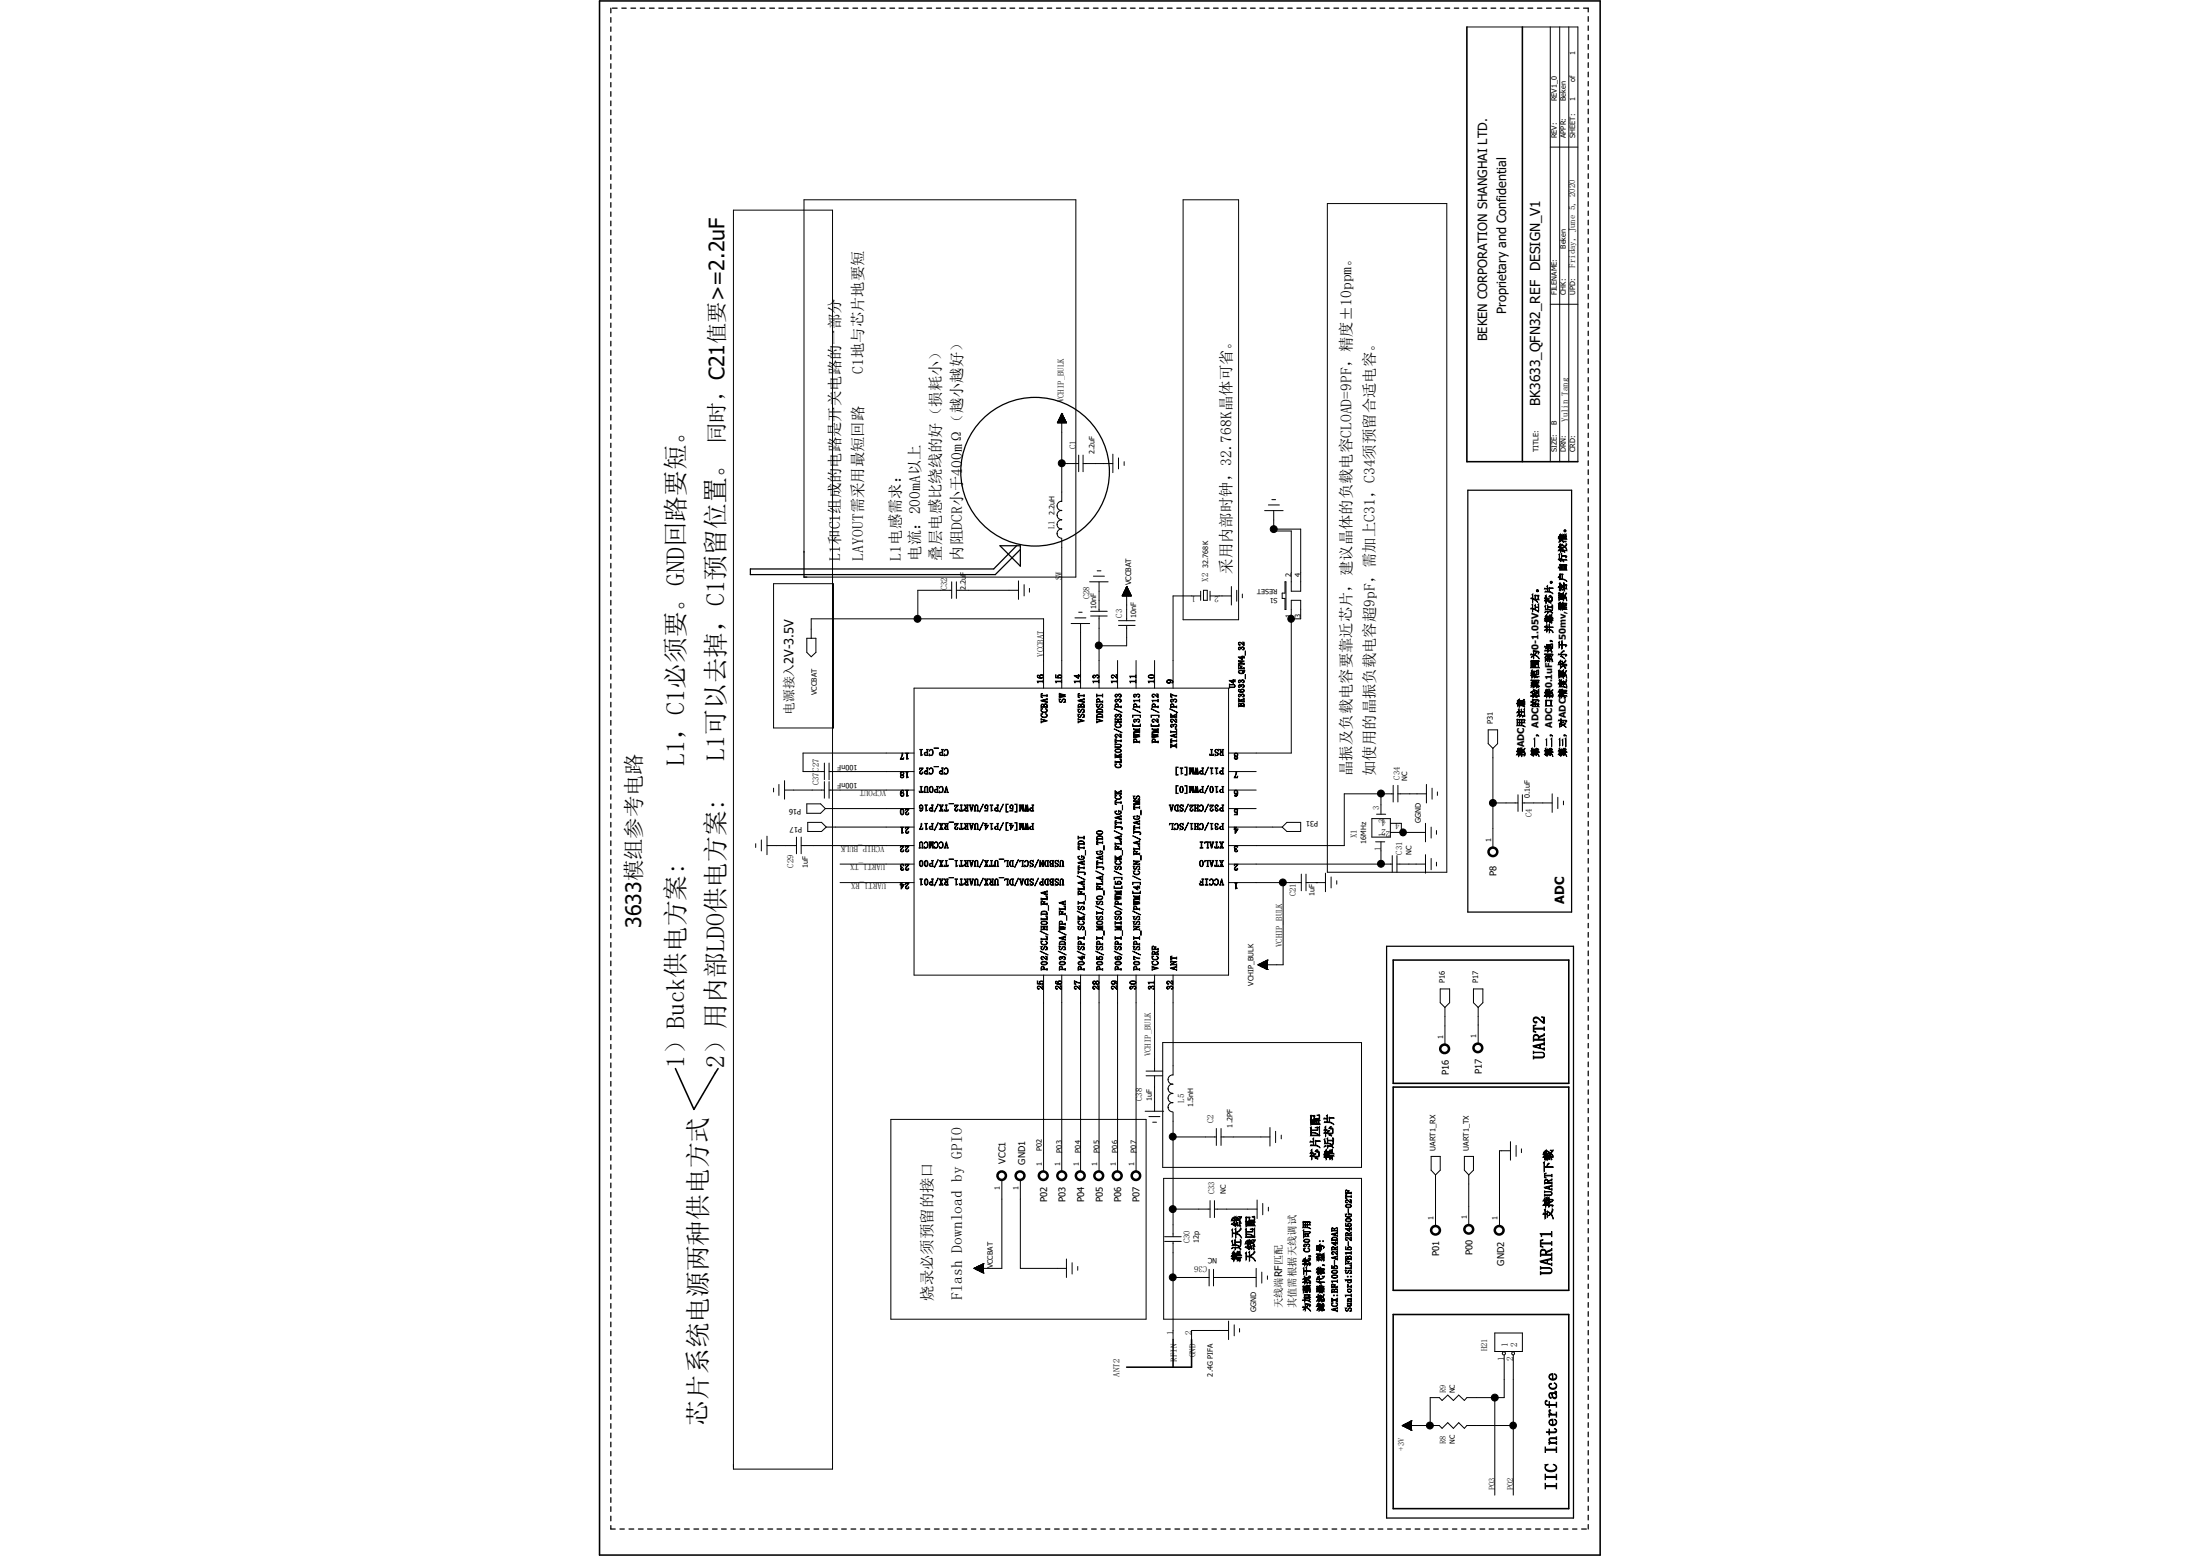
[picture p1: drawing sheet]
<svg xmlns="http://www.w3.org/2000/svg" width="297mm" height="210mm" viewBox="0 0 297 210" stroke-linecap="round" stroke-linejoin="round" font-family="sans-serif">
<g fill="none" stroke="#000" stroke-width=".17">
<path d="M82.5 1.1v.6M82.5 2.4v.6M82.5 3.6v.6M82.5 4.9v.6M82.5 6.1v.7M82.5 7.4v.6M82.5 8.6v.6M82.5 9.9v.6M82.5 11.1v.6M82.5 12.4v.6M82.5 13.6v.7M82.5 14.9v.6"/>
<path d="M82.5 16.1v.6M82.5 17.4v.6M82.5 18.6v.6M82.5 19.9v.6M82.7 1.1h.6M83.9 1.1h.6M85.2 1.1h.6M86.4 1.1h.6M87.7 1.1h.6M88.9 1.1h.7M90.2 1.1h.6M91.4 1.1h.6"/>
<path d="M92.7 1.1h.6M93.9 1.1h.6M95.2 1.1h.6M96.4 1.1h.7M97.7 1.1h.6M98.9 1.1h.6M100.2 1.1h.6M101.4 1.1h.6M102.7 1.1h.6M103.9 1.1h.7M105.2 1.1h.6M106.4 1.1h.6"/>
<path d="M107.7 1.1h.6M108.9 1.1h.6M110.2 1.1h.6M111.4 1.1h.7M112.6 1.1h.7M113.9 1.1h.6M115.1 1.1h.7M116.4 1.1h.6M117.6 1.1h.7M118.9 1.1h.6M120.1 1.1h.7M121.4 1.1h.6"/>
<path d="M122.6 1.1h.7M123.9 1.1h.6M125.1 1.1h.7M126.4 1.1h.6M127.6 1.1h.7M128.9 1.1h.6M130.1 1.1h.7M131.4 1.1h.6M132.6 1.1h.7M133.9 1.1h.6M135.1 1.1h.7M136.4 1.1h.6"/>
<path d="M137.6 1.1h.7M138.9 1.1h.6M140.1 1.1h.7M141.4 1.1h.6M142.6 1.1h.6M143.8 1.1h.7M145.1 1.1h.7M146.3 1.1h.7M147.6 1.1h.7M148.9 1.1h.6M150.1 1.1h.6M151.4 1.1h.6"/>
<path d="M152.6 1.1h.6M153.8 1.1h.7M155.1 1.1h.6M156.4 1.1h.6M157.6 1.1h.6M158.9 1.1h.6M160.1 1.1h.6M161.3 1.1h.7M162.6 1.1h.6M163.8 1.1h.7M165.1 1.1h.6M166.4 1.1h.6"/>
<path d="M167.6 1.1h.6M168.8 1.1h.7M170.1 1.1h.6M171.3 1.1h.7M172.6 1.1h.6M173.9 1.1h.6M175.1 1.1h.6M176.3 1.1h.7M177.6 1.1h.6M178.8 1.1h.7M180.1 1.1h.6M181.4 1.1h.5"/>
<path d="M182.6 1.1h.6M183.8 1.1h.6M185.1 1.1h.6M186.3 1.1h.6M187.6 1.1h.6M188.8 1.1h.6M190.1 1.1h.6M191.3 1.1h.6M192.6 1.1h.6M193.8 1.1h.6M195.1 1.1h.6M196.3 1.1h.6"/>
<path d="M197.6 1.1h.6M198.8 1.1h.6M200.1 1.1h.6M201.3 1.1h.6M202.6 1.1h.6M203.8 1.1h.6M205.1 1.1h.6M206.3 1.1h.6M207.6 1.1h.6M208.8 1.1h.6M210.1 1.1h.6M211.3 1.1h.6"/>
<path d="M212.6 1.1h.5M213.8 1.1h.6v.5M214.4 2.2v.7M214.4 3.5v.6M214.4 4.7v.7M214.4 6v.6M214.4 7.2v.7M214.4 8.5v.6M214.4 9.7v.7M214.4 11v.6M214.4 12.2v.7M214.4 13.5v.6"/>
<path d="M214.4 14.7v.7M214.4 16v.6M214.4 17.2v.7M214.4 18.5v.6M214.4 19.7v.7M82.5 21.1v.6M82.5 22.4v.6M82.5 23.6v.6M82.5 24.8v.7M82.5 26.1v.6M82.5 27.3v.7M82.5 28.6v.6"/>
<path d="M82.5 29.8v.7M82.5 31.1v.6M82.5 32.3v.7M82.5 33.6v.6M82.5 34.8v.7M82.5 36.1v.6M82.5 37.3v.6M82.5 38.6v.6M82.5 39.8v.7M214.4 21v.6M214.4 22.2v.7M214.4 23.5v.6"/>
<path d="M214.4 24.7v.7M214.4 26v.6M214.4 27.2v.7M214.4 28.5v.6M214.4 29.7v.7M214.4 30.9v.7M214.4 32.2v.7M214.4 33.4v.7M214.4 34.7v.6M214.4 36v.6M214.4 37.2v.6M214.4 38.4v.7"/>
<path d="M214.4 39.7v.6M82.5 41.1v.6M82.5 42.3v.7M82.5 43.6v.6M82.5 44.8v.6M82.5 46.1v.6M82.5 47.3v.7M82.5 48.6v.6M82.5 49.8v.7M82.5 51.1v.6M82.5 52.3v.6M82.5 53.6v.6"/>
<path d="M82.5 54.8v.7M82.5 56v.7M82.5 57.3v.7M82.5 58.6v.6M82.5 59.8v.6M214.4 40.9v.7M214.4 42.2v.6M214.4 43.5v.6M214.4 44.7v.6M214.4 45.9v.7M214.4 47.2v.6M214.4 48.4v.7"/>
<path d="M214.4 49.7v.6M214.4 51v.6M214.4 52.2v.6M214.4 53.4v.7M214.4 54.7v.6M214.4 55.9v.7M214.4 57.2v.6M214.4 58.5v.6M214.4 59.7v.6M82.5 61v.7M82.5 62.3v.6M82.5 63.5v.7"/>
<path d="M82.5 64.8v.6M82.5 66v.7M82.5 67.3v.6M82.5 68.5v.7M82.5 69.8v.6M82.5 71v.7M82.5 72.3v.6M82.5 73.5v.7M82.5 74.8v.6M82.5 76v.7M82.5 77.3v.6M82.5 78.5v.7"/>
<path d="M82.5 79.8v.6M108.5 74.4v3.5h.4M137.2 73.7l-3 3.1h-32.9v.8h33.1l3.4-3.4v2.2l-2.8-2.7h2.8v.3M198.2 66.2h14v56.9h-14zM214.4 60.9v.7M214.4 62.2v.6M214.4 63.4v.7M214.4 64.7v.6M214.4 66v.5M214.4 67.2v.6M214.4 68.4v.6M214.4 69.7v.6"/>
<path d="M214.4 70.9v.6M214.4 72.2v.6M214.4 73.4v.6M214.4 74.7v.6M214.4 75.9v.6M214.4 77.2v.6M214.4 78.4v.6M214.4 79.7v.6M82.5 81v.7M82.5 82.3v.6M82.5 83.5v.7M82.5 84.8v.6"/>
<path d="M82.5 86v.7M82.5 87.3v.6M82.5 88.5v.7M82.5 89.7v.7M82.5 91v.7M82.5 92.3v.6M82.5 93.5v.6M82.5 94.8v.6M82.5 96v.6M82.5 97.2v.7M82.5 98.5v.6M82.5 99.8v.6"/>
<path d="M214.4 80.9v.6M214.4 82.2v.6M214.4 83.4v.6M214.4 84.7v.6M214.4 85.9v.6M214.4 87.2v.6M214.4 88.4v.6M214.4 89.6v.7M214.4 90.9v.6M214.4 92.2v.6M214.4 93.4v.6M214.4 94.7v.6"/>
<path d="M214.4 95.9v.6M214.4 97.1v.6M214.4 98.4v.6M214.4 99.7v.5M82.5 101v.6M82.5 102.3v.6M82.5 103.5v.6M82.5 104.7v.7M82.5 106v.6M82.5 107.3v.6M82.5 108.5v.6M82.5 109.8v.6"/>
<path d="M82.5 111v.6M82.5 112.2v.7M82.5 113.5v.6M82.5 114.7v.7M82.5 116v.6M82.5 117.3v.6M82.5 118.5v.6M82.5 119.7v.7M214.4 100.9v.6M214.4 102.2v.6M214.4 103.4v.6M214.4 104.6v.6"/>
<path d="M214.4 105.9v.6M214.4 107.1v.6M214.4 108.4v.6M214.4 109.6v.7M214.4 110.9v.6M214.4 112.1v.6M214.4 113.4v.6M214.4 114.6v.6M214.4 115.9v.6M214.4 117.1v.6M214.4 118.4v.6M214.4 119.6v.6"/>
<path d="M82.5 121v.6M82.5 122.2v.7M82.5 123.5v.6M82.5 124.8v.5M82.5 126v.6M82.5 127.2v.6M82.5 128.5v.6M82.5 129.7v.6M82.5 131v.6M82.5 132.2v.6M82.5 133.5v.6M82.5 134.7v.6"/>
<path d="M82.5 136v.6M82.5 137.2v.6M82.5 138.5v.6M82.5 139.7v.6M187.2 127.7h25.2v77.2h-25.2zM214.4 120.9v.6M214.4 122.1v.6M214.4 123.4v.6M214.4 124.6v.6M214.4 125.9v.6M214.4 127.1v.6M214.4 128.4v.6"/>
<path d="M214.4 129.6v.6M214.4 130.9v.6M214.4 132.1v.6M214.4 133.3v.6M214.4 134.6v.6M214.4 135.8v.7M214.4 137.1v.6M214.4 138.3v.7M214.4 139.6v.6M82.5 141v.6M82.5 142.2v.6M82.5 143.5v.6"/>
<path d="M82.5 144.7v.6M82.5 146v.6M82.5 147.2v.6M82.5 148.5v.6M82.5 149.7v.6M82.5 151v.6M82.5 152.2v.6M82.5 153.5v.6M82.5 154.7v.6M82.5 156v.6M82.5 157.2v.6M82.5 158.5v.5"/>
<path d="M82.5 159.7v.6M214.4 140.8v.6M214.4 142.1v.6M214.4 143.3v.7M214.4 144.6v.6M214.4 145.8v.7M214.4 147.1v.6M214.4 148.3v.7M214.4 149.6v.6M214.4 150.8v.7M214.4 152.1v.6M214.4 153.3v.7"/>
<path d="M214.4 154.6v.6M214.4 155.8v.7M214.4 157.1v.6M214.4 158.3v.7M214.4 159.6v.6M82.5 161v.6M82.5 162.2v.6M82.5 163.4v.7M82.5 164.7v.6M82.5 165.9v.6M82.5 167.2v.6M82.5 168.4v.7"/>
<path d="M82.5 169.7v.6M82.5 170.9v.7M82.5 172.2v.6M82.5 173.4v.6M82.5 174.7v.6M82.5 175.9v.7M82.5 177.2v.6M82.5 178.4v.7M82.5 179.7v.6M214.4 160.8v.7M214.4 162.1v.6M214.4 163.3v.7"/>
<path d="M214.4 164.6v.6M214.4 165.8v.6M214.4 167v.7M214.4 168.3v.7M214.4 169.5v.7M214.4 170.8v.6M214.4 172.1v.6M214.4 173.3v.6M214.4 174.5v.7M214.4 175.8v.6M214.4 177v.7M214.4 178.3v.6"/>
<path d="M214.4 179.6v.6M82.5 180.9v.6M82.5 182.2v.6M82.5 183.4v.7M82.5 184.7v.6M82.5 185.9v.7M82.5 187.2v.6M82.5 188.4v.6M82.5 189.7v.6M82.5 190.9v.7M82.5 192.2v.6M82.5 193.4v.7"/>
<path d="M82.5 194.6v.7M82.5 195.9v.6M82.5 197.1v.7M82.5 198.4v.6M82.5 199.6v.7M214.4 180.8v.6M214.4 182v.7M214.4 183.3v.6M214.4 184.5v.7M214.4 185.8v.6M214.4 187.1v.6M214.4 188.3v.6"/>
<path d="M214.4 189.5v.7M214.4 190.8v.6M214.4 192v.7M214.4 193.3v.6M214.4 194.5v.7M214.4 195.8v.6M214.4 197v.7M214.4 198.3v.6M214.4 199.5v.7M82.5 205.9v.5h.6M82.5 200.9v.6M82.5 202.1v.7"/>
<path d="M82.5 203.4v.6M82.5 204.6v.7M83.7 206.4h.6M84.9 206.4h.7M86.2 206.4h.6M87.4 206.4h.7M88.7 206.4h.6M90 206.4h.6M91.2 206.4h.6M92.4 206.4h.6M93.7 206.4h.6M94.9 206.4h.6"/>
<path d="M96.2 206.4h.6M97.4 206.4h.6M98.7 206.4h.6M99.9 206.4h.6M101.2 206.4h.6M102.4 206.4h.6M103.7 206.4h.6M104.9 206.4h.6M106.2 206.4h.6M107.4 206.4h.6M108.7 206.4h.6M109.9 206.4h.6"/>
<path d="M111.2 206.4h.6M112.4 206.4h.6M113.6 206.4h.7M114.9 206.4h.6M116.2 206.4h.6M117.4 206.4h.6M118.7 206.4h.6M119.9 206.4h.6M121.1 206.4h.7M122.4 206.4h.6M123.7 206.4h.5M124.9 206.4h.6"/>
<path d="M126.2 206.4h.6M127.4 206.4h.6M128.6 206.4h.6M129.9 206.4h.6M131.1 206.4h.6M132.4 206.4h.6M133.6 206.4h.7M134.9 206.4h.6M136.1 206.4h.6M137.4 206.4h.6M138.6 206.4h.6M139.9 206.4h.6"/>
<path d="M141.1 206.4h.6M142.4 206.4h.6M143.6 206.4h.6M144.9 206.4h.6M146.1 206.4h.6M147.4 206.4h.6M148.6 206.4h.6M149.9 206.4h.6M151.1 206.4h.7M152.4 206.4h.6M153.6 206.4h.6M154.9 206.4h.6"/>
<path d="M156.1 206.4h.6M157.4 206.4h.6M158.6 206.4h.7M159.9 206.4h.6M161.1 206.4h.6M162.3 206.4h.7M163.6 206.4h.6M164.8 206.4h.7M166.1 206.4h.7M167.3 206.4h.7M168.6 206.4h.6M169.8 206.4h.7"/>
<path d="M171.1 206.4h.6M172.3 206.4h.7M173.6 206.4h.6M174.8 206.4h.7M176.1 206.4h.6M177.3 206.4h.7M178.6 206.4h.6M179.8 206.4h.7M181.1 206.4h.6M182.3 206.4h.7M183.6 206.4h.6M184.8 206.4h.7"/>
<path d="M186.1 206.4h.6M187.3 206.4h.7M188.6 206.4h.6M189.8 206.4h.6M191.1 206.4h.6M192.3 206.4h.7M193.5 206.4h.7M194.8 206.4h.7M196.1 206.4h.6M197.3 206.4h.6M198.5 206.4h.7M199.8 206.4h.6"/>
<path d="M201 206.4h.7M202.3 206.4h.6M203.6 206.4h.6M204.8 206.4h.6M206 206.4h.7M207.3 206.4h.6M208.5 206.4h.7M209.8 206.4h.6M211.1 206.4h.6M212.3 206.4h.6M213.5 206.4h.7M214.4 200.8v.6"/>
<path d="M214.4 202v.6M214.4 203.3v.6M214.4 204.5v.6M214.4 205.8v.6"/>
<circle cx="139.7" cy="63.7" r="10"/>
</g>
<path d="M80.9 .1h135.1v209.8h-135.1zM198 3.6v58.7h15M205.5 3.6v58.7M188.1 129.6h23.7v16.6h-23.7zM91.2 144.2l2.5 5.5 3.2-5.5M188.1 146.7h23.7v27.5h-23.7zM188.1 177.4h23.7v26.2h-23.7zM158.4 180.8v3.7M160.9 180.8v3.7h-8.8" fill="none" stroke="#000" stroke-width=".21"/>
<g fill="none" stroke="#000" stroke-width=".14">
<path d="M198 3.6h15v58.7M209.3 3.6v58.7M209.3 19.9h3.7M210.6 3.6v58.7M211.8 3.6v58.7M99 28.4h13.4v169.9h-13.4zM159.7 27h7.5v56.7h-7.5zM179.2 27.5h16.1v90.2h-16.1zM142.8 57v.1M142.8 57h1.1M142.8 56.9h1.1M142.9 56.8v.3"/>
<path d="M142.9 56.9h.9M142.9 56.8h.9v.3M143 56.7h.8v.4M143 56.6v.5M143 56.6h.8M143 56.6h.7M143 56.5v.6M143 56.5h.7M143.1 56.4h.5M143.1 56.3v.8M143.1 56.3h.5M143.2 56.2h.4v.9"/>
<path d="M143.2 56.3h.4M143.2 56.1h.3M143.3 56v1.1M143.3 56h.2M143.3 56h.1M143.3 55.8h.1M143.3 55.8v11.8M143.3 55.8l.7 1.3M143.3 55.8l-.6 1.3h1.3M143.3 55.9h.1M143.4 55.8v1.3M143.4 55.9h-.1v1.2"/>
<path d="M143.5 56v1.1M143.5 56.1h-.3v1M143.6 56.2h-.4v.9M143.6 56.3v.8M143.7 56.3v.8M143.7 56.4h-.6v.7M143.7 56.5v.6M143.8 56.6v.5M143.8 56.7h-.9v.4M143.9 56.9v.2M143.9 56.9h-1.1v.2M144 57v.1"/>
<path d="M209.3 41.1h3.7M104.4 78.8h8.1v19.5h-8.1zM108.5 74.5v-47.5h36.7v50.9h-36.7M128.5 79.7h-4.6v3.8M128.5 78.5v2.3M129.1 79.7h8.4M129.1 78.5v2.3M137.5 78.4v2.5M138.3 78.9v1.5M139 79.4v.5M142.7 72.1v-.1a.63 .63 0 0 0 .6 .6M142.7 70.8a.51 .51 0 0 0 .6 .6 .63 .63 0 0 0-.6 .6"/>
<path d="M142.7 69.6v-.1a.63 .63 0 0 0 .6 .6M142.7 68.3a.51 .51 0 0 0 .6 .6 .63 .63 0 0 0-.6 .6M143.3 72.7v20.2M143.3 62.6h2.3M143.3 70.2a.53 .53 0 0 0-.6 .6M143.3 67.7a.53 .53 0 0 0-.6 .6M145.6 61.4v2.3M146.2 62.6h4M146.2 61.4v2.3M147.1 78.5h2.5M147.6 77.8h1.5M148.1 77h.5"/>
<path d="M148.4 78.5v4M150.2 61.3v2.5M151 61.8v1.5M151.8 62.3v.5M151.8 79.9h.7M151.8 79.8h.6M151.8 79.7h.6v.7M151.9 79.6h.4M151.9 79.5h.4M152 79.3h.2v1.1M152 79.4h.2M152.1 79.2v1.2"/>
<path d="M152.1 79.2h.1M152.1 79.2l.6 1.2h-1.2M152.1 79.2v4.6M152.1 79.2l-.6 1.2M152.2 79.3h-.2v1.1M152.3 79.4v1M152.3 79.5h-.3v.9M152.3 79.5v.9M152.3 79.5h-.4v.9M152.4 79.7h-.5v.7M152.4 79.6v.8M152.4 79.8h-.6v.6"/>
<path d="M152.5 79.9v.5M152.5 80h-.8v.4M162.1 79.8v1.2M162.5 79.7h.5v1.3h-.5zM163.4 79.8v1.2M166.2 79.2v2.5M167 79.7v1.5M170.7 68.9h2.5M171.2 68.2h1.5M171.7 67.4h.5M172 68.9v2.8h2.3v8.1h1.3v-8.4h-3.6M173.5 78.5h.1v3.8h-.1v-1.5h-.4v-.7h.4z"/>
<path d="M108.9 86.1h1.3v2l-.7 .5-.6-.5zM109.5 86.1v-2.6h31.4v9.4M123.4 92.9h42.5v38.7h-42.5zM144.6 84.2h2.5M145.1 83.4h1.5M145.6 82.6h.5M145.9 84.2v8.7M147.2 83.1h2.3M147.2 82.5h2.3M148.4 83.1v9.8M150.9 89.2v3.7M151 84.4h2.2"/>
<path d="M151 83.8h2.2M151.5 80.4v-.1h1.2v.1M151.6 80.3h1.1M151.6 80.2h1.1v.2M151.6 80.1h1M151.7 80.4v-.3h.9v.3M151.7 80h.8M151.8 80.4v-.6h.6v.6M152.1 84.4v2.8h-3.7M152.6 80.1v.3M152.6 80.2h-1v.2M152.7 80.3h-1.1v.1"/>
<path d="M153.4 89.2v3.7M155.9 89.2v3.7M162.1 80.4h-3.7v12.5M163.4 80.4h2.8M167.7 80.2v.5M174.3 83.5h.1M174.3 83.5h1.3v-2.5h-1.3v20.6h-8.4M200.9 98.5h1.3v1.9l-.7 .6-.6-.6zM102 113.9v.5M102.8 113.4v1.5M103.5 114.1h4M103.5 112.9v2.5"/>
<path d="M104.4 106.4v.5M105.2 105.9v1.5M105.9 106.6h5.4M105.9 105.4v2.5M107.5 113v2.2M108.2 114.1h15.2M108.2 113v2.2M108.9 108.5h1.9l.6 .6-.6 .7h-1.9zM109.1 111h1.8l.6 .6-.6 .6h-1.8zM111.3 103v2.2M111.3 105.5v2.2M111.4 109.1h12"/>
<path d="M111.5 111.6h11.9M111.9 104.1h11.5M111.9 103v2.2M111.9 105.5v2.2M111.9 106.6h11.5M113.4 119.1h10M113.4 116.6h10M123.4 101.6h-15v2.5h2.9M165.9 119.1h9.8M165.9 104.1h3.7M165.9 116.6h22.1M165.9 111.6h7.2"/>
<path d="M165.9 109.1h3.7M165.9 106.6h3.7M173.1 111.6l.6-.6h1.9v1.2h-1.9zM173.2 119.1v11.1h-3.4M175.7 118v2.2M176.3 119.1h2.6M176.3 118v2.2M178.9 117.9v2.5M179.7 118.4v1.4M180.5 118.9v.4M185.2 110.5h2.5v2.5h-2.5zM185.7 113.6h1.2"/>
<path d="M185.8 109.9h1.3M186.4 116.6h.1M186.4 107.1v2.8M186.4 113.6v3M187.7 112.4h4.7M187.7 111.1h1.5v1.6h.2v-.3M188 115.5v2.2M188.1 107.1h-6.6v7h-15.6M188.1 106v2.2M188.6 116.6h3.8M188.6 115.5v2.2M188.7 107.1h3.9"/>
<path d="M188.7 106v2.2M192.4 111.1v2.5M192.4 115.4v2.5M192.6 105.9v2.5M193.2 111.6v1.5M193.2 115.9v1.5M193.3 106.4v1.5M193.9 112.1v.5M193.9 116.4v.5M194.1 106.9v.5M201.5 101v13.4M201.5 108.4h3.4"/>
<path d="M204.9 107.3v2.2M205.5 107.3v2.2M205.5 108.4h4M209.5 107.1v2.5M210.3 107.6v1.5M211.1 108.1v.5M140.9 131.6v26.5M143.3 131.6v26.5M145.9 131.6v26.5M148.4 131.6v26.5M150.9 131.6v26.5M153.4 131.6v26.5"/>
<path d="M155.9 131.6v13M158.4 131.6v13.5M169.8 130.2h.1M169.8 130.2l1.3 .7M169.8 130.3h1.3M169.9 130.2v.1M169.9 130.3h1.2M170.1 130.1v.2h1M170.1 130.1v.3h1M170.2 130v.4M170.2 130.5h.9M170.3 130v.5"/>
<path d="M170.3 130.5h.8M170.4 129.9v.6M170.6 129.9v.7h.5M170.6 129.8v.8M170.7 129.8v.9M170.8 130.7h.3M170.9 129.7v1M170.9 130.8h.2M170.9 129.7v1.1M171.1 129.6v1.3M171.1 130.9h.1M171.1 129.6h.1"/>
<path d="M171.1 129.9h-.6v.7h.6M171.1 129.6l-1.3 .6M171.1 129.6h-.1v1.2h.1M171.1 129.7h-.2v1.1M171.1 129.8h-.3v.9M171.1 129.8h-.4v.8h.4M171.1 129.8h-.5v.8M171.1 130h-.7v.5M171.1 130h-.8v.5M171.1 130h-.9v.4M171.1 130.1h-1v.2M171.1 130.1h-1.1v.2"/>
<path d="M194.4 133.5h1.3v1.8l-.6 .7-.7-.7zM195.1 136v5M198.9 133.5h1.3v1.8l-.6 .7-.7-.7zM199.6 136v4.8M120.3 151.1h34.4v27h-34.4zM135.3 159.3v11.9h-3.8M137.8 159.3v11.9h6.2M154.6 150h2.5M154.7 144.6h2.3M154.7 145.2h2.3M155.1 150.7h1.5M155.6 151.5h.5"/>
<path d="M155.9 145.2v4.8M157 140.7h26.8v16.9h-26.8zM157.1 159h26.7v19.1h-26.7zM157.7 149.5v-.1a.63 .63 0 0 0 .6 .7M157.7 148.2a.53 .53 0 0 0 .6 .6M157.7 147v-.1a.63 .63 0 0 0 .6 .7M157.7 145.7a.53 .53 0 0 0 .6 .6M158.4 148.8a.55 .55 0 0 0-.7 .6M158.4 147.6a.55 .55 0 0 0-.7 .6M158.4 146.3a.55 .55 0 0 0-.7 .6M158.4 145.1a.55 .55 0 0 0-.7 .6M158.4 153.5h.1"/>
<path d="M158.4 150.1v16.8M158.4 153.5h5.8M164.2 152.3v2.3M164.8 153.5h6.6M164.8 152.3v2.3M171.4 152.2v2.5M172.2 152.7v1.5M173 153.2v.5M193.2 156.1h1.2v1.8l-.6 .7-.6-.7zM193.8 158.6v6.8M197.7 156.1h1.2v1.8l-.6 .7-.6-.7zM198.3 158.6v6.7"/>
<path d="M203.9 155.3h-1.5v10.1M203.9 154.1v2.5M204.7 154.6v1.5M205.4 155.1v.5M131.5 171.2l1.3 .6M131.5 171.2h.1M131.5 171.2h1.3M131.6 171.2h.1M131.6 171.1v.1h1.2M131.7 171.3h1.1M131.8 171.1v.2M131.8 171.4h1"/>
<path d="M131.8 171v.3M131.9 171v.4M131.9 171.4h.9M132 170.9h.8M132 170.9v.5M132 171.4h.8M132.1 170.9v.5M132.1 170.9v.6h.7M132.2 170.9v.6M132.2 171.6h.6M132.2 170.8h.6M132.3 170.8v.8"/>
<path d="M132.3 171.6h.5M132.4 170.7v.9M132.4 171.7h.4M132.5 170.7h.3M132.5 170.7v1M132.6 170.7v1M132.6 170.6v1.1h.2M132.8 171.8h.1M132.8 170.6h.1M132.8 170.6v1.2M132.8 170.6l-1.3 .6M132.8 170.6h-.1v1.1"/>
<path d="M132.8 170.7h-.3v1h.3M132.8 170.8h-.4v.8M132.8 170.9h-.6v.6M132.8 171h-.9v.4M132.8 171.1h-1.1v.2M132.8 171.1h-1.1v.1M144 169.9v2.5M144.7 170.4v1.6M145.5 170.9v.5M157.2 166.9h2.3M157.2 167.6h2.3M158.4 167.6v13.2"/>
<path d="M158.4 163.2h5M158.4 172.4h4.8M163.2 171.3v2.3M163.4 162.1v2.2M163.8 172.4h5.8M163.8 171.3v2.3M164 163.2h5.7M164 162.1v2.2M165.9 179.6h-5v1.2M165.9 178.3v2.5M166.6 178.8v1.5M167.3 179.3v.5"/>
<path d="M169.6 171.2v2.5M169.7 162v2.5M170.3 171.7v1.5M170.5 162.4v1.6M171.1 172.2v.5M171.2 162.9v.5M201.8 179.9h3.7v2.5h-3.7zM189.3 192.4h.1M189.3 192.4h5l.4 .4 .8-.8 .7 .8 .7-.8 .8 .8 .3-.4h6.3M189.3 192.4l1.2 .6M189.3 192.4h1.2M189.4 192.4h.1"/>
<path d="M189.4 192.5h1.1M189.5 192.3v.2h1M189.6 192.3v.3h.9M189.7 192.2v.4M189.7 192.7h.8M189.8 192.2v.5M189.8 192.7h.7M189.9 192.1v.6M189.9 192.7h.6M190 192.1v.7h.5M190.1 192v.8M190.2 191.9v1"/>
<path d="M190.2 192.9h.3M190.3 191.9v1M190.4 191.9v1.1M190.4 193h.1M190.5 191.8v1.2M190.5 193h.1M190.5 191.8h.1M190.5 191.8l-1.2 .6M190.5 191.9h-.1v1.1h.1M190.5 191.9h-.2v1M190.5 192h-.3v.8h.3M190.5 192h-.4v.8"/>
<path d="M190.5 192.1h-.5v.6M190.5 192.2h-.6v.5M190.5 192.2h-.7v.5M190.5 192.2h-.8v.4M190.5 192.3h-.9v.2M190.5 192.3h-1v.2M193.1 192.4h.1M201.8 188.6v13.2M203.1 182.9v5.7h-5.1l-.3 .4-.8-.7-.7 .7-.7-.7-.8 .7-.4-.4h-1.2v3.8M204.3 182.9v18.9"/>
<circle cx="203" cy="182.7" r=".21"/>
<circle cx="204.3" cy="182.7" r=".2"/>
</g>
<g fill="none" stroke="#000" stroke-width=".34">
<circle cx="201.6" cy="115" r=".58"/>
<circle cx="135.2" cy="158.7" r=".57"/>
<circle cx="137.7" cy="158.7" r=".58"/>
<circle cx="140.9" cy="158.7" r=".58"/>
<circle cx="143.3" cy="158.7" r=".58"/>
<circle cx="145.8" cy="158.7" r=".58"/>
<circle cx="148.3" cy="158.7" r=".58"/>
<circle cx="150.8" cy="158.7" r=".58"/>
<circle cx="153.4" cy="158.7" r=".57"/>
<circle cx="195" cy="141.6" r=".58"/>
<circle cx="199.5" cy="141.4" r=".58"/>
<circle cx="193.8" cy="166.1" r=".58"/>
<circle cx="198.3" cy="165.9" r=".58"/>
<circle cx="202.4" cy="166.1" r=".58"/>
</g>
<g fill="#000" stroke="#000" stroke-width=".14">
<circle cx="143.3" cy="62.5" r=".47"/>
<circle cx="172" cy="71.4" r=".47"/>
<circle cx="123.9" cy="83.5" r=".47"/>
<circle cx="148.3" cy="87.1" r=".47"/>
<circle cx="174.3" cy="83.5" r=".46"/>
<circle cx="173.2" cy="119.1" r=".47"/>
<circle cx="186.4" cy="116.6" r=".47"/>
<circle cx="186.4" cy="107.1" r=".47"/>
<circle cx="189.4" cy="112.4" r=".46"/>
<circle cx="201.5" cy="108.4" r=".47"/>
<circle cx="158.3" cy="153.4" r=".47"/>
<circle cx="158.3" cy="172.4" r=".47"/>
<circle cx="158.3" cy="163.2" r=".47"/>
<circle cx="193" cy="192.4" r=".47"/>
<circle cx="201.8" cy="188.6" r=".47"/>
<circle cx="204.3" cy="192.4" r=".46"/>
</g>
<g font-size="3.5">
<text x="92.4" y="103.4" transform="rotate(-90 92.4 103.4)">L1，C1必须要。GND回路要短。</text>
<text x="97.8" y="102.7" transform="rotate(-90 97.8 102.7)">L1可以去掉，C1预留位置。</text>
<text x="92.4" y="144.1" transform="rotate(-90 92.4 144.1)">1）Buck供电方案:</text>
<text x="97.8" y="144.1" transform="rotate(-90 97.8 144.1)">2）用内部LDO供电方案:</text>
<text x="95.4" y="192.4" transform="rotate(-90 95.4 192.4)">芯片系统电源两种供电方式</text>
</g>
<g font-size="2.9">
<text x="97.8" y="59.9" transform="rotate(-90 97.8 59.9)">同时，C21值要&gt;=2.2uF</text>
<text x="86.6" y="125.2" transform="rotate(-90 86.6 125.2)">3633模组参考电路</text>
</g>
<g font-size="2.3">
<text x="209.6" y="172.1" transform="rotate(-90 209.6 172.1)">UART1</text>
<text x="210.2" y="201.2" transform="rotate(-90 210.2 201.2)">IIC Interface</text>
</g>
<text font-size="2.2" x="208.5" y="143" transform="rotate(-90 208.5 143)">UART2</text>
<g font-size="2.1">
<text x="116.5" y="50.5" transform="rotate(-90 116.5 50.5)">C1地与芯片地要短</text>
<text x="113.4" y="75.7" transform="rotate(-90 113.4 75.7)">L1和C1组成的电路是开关电路的一部分</text>
<text x="116.5" y="75.7" transform="rotate(-90 116.5 75.7)">LAYOUT需采用最短回路</text>
<text x="121.6" y="75.7" transform="rotate(-90 121.6 75.7)">L1电感需求：</text>
<text x="124.2" y="75.7" transform="rotate(-90 124.2 75.7)">电流：200mA以上</text>
<text x="127" y="75.7" transform="rotate(-90 127 75.7)">叠层电感比绕线的好（损耗小）</text>
<text x="129.9" y="75.7" transform="rotate(-90 129.9 75.7)">内阻DCR小于400mΩ（越小越好）</text>
<text x="166.2" y="77.4" transform="rotate(-90 166.2 77.4)">采用内部时钟，32.768K晶体可省。</text>
<text x="182.5" y="104.7" transform="rotate(-90 182.5 104.7)">晶振及负载电容要靠近芯片，建议晶体的负载电容CLOAD=9PF，精度±10ppm。</text>
<text x="185.6" y="104.7" transform="rotate(-90 185.6 104.7)">如使用的晶振负载电容超9pF，需加上C31，C34须预留合适电容。</text>
<text x="125.9" y="175.6" transform="rotate(-90 125.9 175.6)">烧录必须预留的接口</text>
<text x="129.9" y="175.4" transform="rotate(-90 129.9 175.4)">Flash Download by GPIO</text>
</g>
<text font-size="1.9" x="207.9" y="54.8" transform="rotate(-90 207.9 54.8)">BK3633_QFN32_REF DESIGN_V1</text>
<g font-size="1.7">
<text x="200.8" y="46.1" transform="rotate(-90 200.8 46.1)">BEKEN CORPORATION SHANGHAI LTD.</text>
<text x="203.3" y="42.3" transform="rotate(-90 203.3 42.3)">Proprietary and Confidential</text>
<text x="107.1" y="96.5" transform="rotate(-90 107.1 96.5)">电源接入2V-3.5V</text>
<text x="211.2" y="122" transform="rotate(-90 211.2 122)">ADC</text>
</g>
<g font-size="1.5">
<text x="178.1" y="156.6" transform="rotate(-90 178.1 156.6)">芯片匹配</text>
<text x="180" y="156.6" transform="rotate(-90 180 156.6)">靠近芯片</text>
<text x="209.5" y="164.6" transform="rotate(-90 209.5 164.6)">支持UART下载</text>
<text x="167.5" y="170.3" transform="rotate(-90 167.5 170.3)">靠近天线</text>
<text x="169.3" y="170.3" transform="rotate(-90 169.3 170.3)">天线匹配</text>
</g>
<g font-size="1.4">
<text x="173.1" y="176.6" transform="rotate(-90 173.1 176.6)">天线端RF匹配</text>
<text x="175" y="176.6" transform="rotate(-90 175 176.6)">其值需根据天线调试</text>
</g>
<g font-size="1.3">
<text x="205.8" y="102.2" transform="rotate(-90 205.8 102.2)">接ADC用注意</text>
<text x="207.7" y="102.2" transform="rotate(-90 207.7 102.2)">第一，ADC的检测范围为0-1.05V左右。</text>
<text x="209.6" y="102.2" transform="rotate(-90 209.6 102.2)">第二，ADC口接0.1uF到地，并靠近芯片。</text>
<text x="211.4" y="102.2" transform="rotate(-90 211.4 102.2)">第三，对ADC精度要求小于50mv,需要客户自行校准。</text>
<text x="202.1" y="118.2" transform="rotate(-90 202.1 118.2)">P8</text>
<text x="195.6" y="145.1" transform="rotate(-90 195.6 145.1)">P16</text>
<text x="200.1" y="145" transform="rotate(-90 200.1 145)">P17</text>
<text x="135.8" y="157.1" transform="rotate(-90 135.8 157.1)">VCC1</text>
<text x="138.4" y="157.2" transform="rotate(-90 138.4 157.2)">GND1</text>
<text x="141.4" y="162.2" transform="rotate(-90 141.4 162.2)">P02</text>
<text x="143.8" y="162.2" transform="rotate(-90 143.8 162.2)">P03</text>
<text x="146.3" y="162.2" transform="rotate(-90 146.3 162.2)">P04</text>
<text x="148.9" y="162.2" transform="rotate(-90 148.9 162.2)">P05</text>
<text x="151.4" y="162.2" transform="rotate(-90 151.4 162.2)">P06</text>
<text x="153.8" y="162.2" transform="rotate(-90 153.8 162.2)">P07</text>
<text x="194.3" y="169.6" transform="rotate(-90 194.3 169.6)">P01</text>
<text x="198.8" y="169.5" transform="rotate(-90 198.8 169.5)">P00</text>
<text x="203.1" y="170.8" transform="rotate(-90 203.1 170.8)">GND2</text>
</g>
<g font-size="1.2">
<text x="212.6" y="36.1" transform="rotate(-90 212.6 36.1)">Friday, June 5, 2020</text>
<text x="143.6" y="54.3" transform="rotate(-90 143.6 54.3)">VCHIP_BULK</text>
<text x="211.7" y="56.9" transform="rotate(-90 211.7 56.9)">Yulin Tang</text>
<text x="145.2" y="60.7" transform="rotate(-90 145.2 60.7)">C1</text>
<text x="142.4" y="71.4" transform="rotate(-90 142.4 71.4)">L1</text>
<text x="127.9" y="79.7" transform="rotate(-90 127.9 79.7)">C32</text>
<text x="143.3" y="78.3" transform="rotate(-90 143.3 78.3)">SW</text>
<text x="147.1" y="80.9" transform="rotate(-90 147.1 80.9)">C28</text>
<text x="151.5" y="83.4" transform="rotate(-90 151.5 83.4)">C3</text>
<text x="161.5" y="80.4" transform="rotate(-180 161.5 80.4)">1</text>
<text x="163.1" y="78.5" transform="rotate(-90 163.1 78.5)">X2</text>
<text x="164.6" y="80.4" transform="rotate(-180 164.6 80.4)">2</text>
<text x="140.9" y="88.6" transform="rotate(-90 140.9 88.6)">VCCBAT</text>
<text x="140.9" y="92.3" transform="rotate(-90 140.9 92.3)">16</text>
<text x="143.3" y="92.3" transform="rotate(-90 143.3 92.3)">15</text>
<text x="143.8" y="94.9" transform="rotate(-90 143.8 94.9)">SW</text>
<text x="145.9" y="92.3" transform="rotate(-90 145.9 92.3)">14</text>
<text x="148.4" y="92.3" transform="rotate(-90 148.4 92.3)">13</text>
<text x="150.9" y="92.3" transform="rotate(-90 150.9 92.3)">12</text>
<text x="153.4" y="92.3" transform="rotate(-90 153.4 92.3)">11</text>
<text x="155.9" y="92.3" transform="rotate(-90 155.9 92.3)">10</text>
<text x="158.4" y="92.3" transform="rotate(-90 158.4 92.3)">9</text>
<text x="122.8" y="101.6" transform="rotate(-180 122.8 101.6)">17</text>
<text x="128.1" y="101.1" transform="rotate(-180 128.1 101.1)">CP_CP1</text>
<text x="141.4" y="97.6" transform="rotate(-90 141.4 97.6)">VCCBAT</text>
<text x="146.4" y="97.6" transform="rotate(-90 146.4 97.6)">VSSBAT</text>
<text x="148.9" y="97.6" transform="rotate(-90 148.9 97.6)">VDDSPI</text>
<text x="153.9" y="100.3" transform="rotate(-90 153.9 100.3)">PWM[3]/P13</text>
<text x="156.4" y="100.3" transform="rotate(-90 156.4 100.3)">PWM[2]/P12</text>
<text x="158.9" y="101" transform="rotate(-90 158.9 101)">XTAL32K/P37</text>
<text x="165.2" y="101.1" transform="rotate(-180 165.2 101.1)">RST</text>
<text x="167.2" y="101.6" transform="rotate(-180 167.2 101.6)">8</text>
<text x="110.5" y="106" transform="rotate(-90 110.5 106)">C37C27</text>
<text x="119.6" y="106.6" transform="rotate(-180 119.6 106.6)">VCPOUT</text>
<text x="122.8" y="104.1" transform="rotate(-180 122.8 104.1)">18</text>
<text x="122.8" y="106.6" transform="rotate(-180 122.8 106.6)">19</text>
<text x="128.1" y="103.6" transform="rotate(-180 128.1 103.6)">CP_CP2</text>
<text x="128.1" y="106.1" transform="rotate(-180 128.1 106.1)">VCPOUT</text>
<text x="151.4" y="103.7" transform="rotate(-90 151.4 103.7)">CLKOUT2/CH3/P33</text>
<text x="165.2" y="103.6" transform="rotate(-180 165.2 103.6)">P11/PWM[1]</text>
<text x="165.2" y="106.1" transform="rotate(-180 165.2 106.1)">P10/PWM[0]</text>
<text x="167.2" y="104.1" transform="rotate(-180 167.2 104.1)">7</text>
<text x="167.2" y="106.6" transform="rotate(-180 167.2 106.6)">6</text>
<text x="189" y="105.2" transform="rotate(-90 189 105.2)">C34</text>
<text x="122.8" y="111.6" transform="rotate(-180 122.8 111.6)">21</text>
<text x="122.8" y="109.1" transform="rotate(-180 122.8 109.1)">20</text>
<text x="128.1" y="113.6" transform="rotate(-180 128.1 113.6)">VCCMCU</text>
<text x="139.6" y="111.1" transform="rotate(-180 139.6 111.1)">PWM[4]/P14/UART2_RX/P17</text>
<text x="139.6" y="108.6" transform="rotate(-180 139.6 108.6)">PWM[5]/P15/UART2_TX/P16</text>
<text x="165.2" y="113.6" transform="rotate(-180 165.2 113.6)">XTALI</text>
<text x="165.2" y="111.1" transform="rotate(-180 165.2 111.1)">P31/CH1/SCL</text>
<text x="165.2" y="108.6" transform="rotate(-180 165.2 108.6)">P32/CH2/SDA</text>
<text x="167.2" y="111.6" transform="rotate(-180 167.2 111.6)">4</text>
<text x="167.2" y="109.1" transform="rotate(-180 167.2 109.1)">5</text>
<text x="183.2" y="113.1" transform="rotate(-90 183.2 113.1)">X1</text>
<text x="186.2" y="109.3" transform="rotate(-90 186.2 109.3)">3</text>
<text x="186.9" y="113" transform="rotate(-90 186.9 113)">1</text>
<text x="186.9" y="111.1" transform="rotate(-90 186.9 111.1)">3</text>
<text x="187.1" y="110.6" transform="rotate(-180 187.1 110.6)">4</text>
<text x="187.7" y="112.1" transform="rotate(-180 187.7 112.1)">22</text>
<text x="188.9" y="111.1" transform="rotate(-180 188.9 111.1)">4</text>
<text x="206.8" y="110.3" transform="rotate(-90 206.8 110.3)">C4</text>
<text x="107.1" y="117.1" transform="rotate(-90 107.1 117.1)">C29</text>
<text x="119.4" y="114.1" transform="rotate(-180 119.4 114.1)">VCHIP_BULK</text>
<text x="119.5" y="116.6" transform="rotate(-180 119.5 116.6)">UART1_TX</text>
<text x="119.6" y="119.1" transform="rotate(-180 119.6 119.1)">UART1_RX</text>
<text x="122.8" y="119.1" transform="rotate(-180 122.8 119.1)">24</text>
<text x="122.8" y="114.1" transform="rotate(-180 122.8 114.1)">22</text>
<text x="122.8" y="116.6" transform="rotate(-180 122.8 116.6)">23</text>
<text x="143.6" y="118.6" transform="rotate(-180 143.6 118.6)">USBDP/SDA/DL_URX/UART1_RX/P01</text>
<text x="143.6" y="116.1" transform="rotate(-180 143.6 116.1)">USBDN/SCL/DL_UTX/UART1_TX/P00</text>
<text x="165.2" y="116.1" transform="rotate(-180 165.2 116.1)">XTALO</text>
<text x="165.2" y="118.6" transform="rotate(-180 165.2 118.6)">VCCIF</text>
<text x="167.2" y="116.6" transform="rotate(-180 167.2 116.6)">2</text>
<text x="167.2" y="119.1" transform="rotate(-180 167.2 119.1)">1</text>
<text x="167.2" y="114.1" transform="rotate(-180 167.2 114.1)">3</text>
<text x="186.4" y="114.9" transform="rotate(-90 186.4 114.9)">1</text>
<text x="189.3" y="115.4" transform="rotate(-90 189.3 115.4)">C31</text>
<text x="175" y="121" transform="rotate(-90 175 121)">C21</text>
<text x="141.4" y="131" transform="rotate(-90 141.4 131)">P02/SCL/HOLD_FLA</text>
<text x="143.8" y="131" transform="rotate(-90 143.8 131)">P03/SDA/WP_FLA</text>
<text x="146.4" y="131" transform="rotate(-90 146.4 131)">P04/SPI_SCK/SI_FLA/JTAG_TDI</text>
<text x="148.9" y="131" transform="rotate(-90 148.9 131)">P05/SPI_MOSI/SO_FLA/JTAG_TDO</text>
<text x="151.4" y="131" transform="rotate(-90 151.4 131)">P06/SPI_MISO/PWM[5]/SCK_FLA/JTAG_TCK</text>
<text x="153.9" y="131" transform="rotate(-90 153.9 131)">P07/SPI_NSS/PWM[4]/CSN_FLA/JTAG_TMS</text>
<text x="156.4" y="131" transform="rotate(-90 156.4 131)">VCCRF</text>
<text x="158.9" y="131" transform="rotate(-90 158.9 131)">ANT</text>
<text x="173.1" y="127.8" transform="rotate(-90 173.1 127.8)">VCHIP_BULK</text>
<text x="140.9" y="133.6" transform="rotate(-90 140.9 133.6)">25</text>
<text x="143.3" y="133.6" transform="rotate(-90 143.3 133.6)">26</text>
<text x="145.9" y="133.6" transform="rotate(-90 145.9 133.6)">27</text>
<text x="148.4" y="133.6" transform="rotate(-90 148.4 133.6)">28</text>
<text x="150.9" y="133.6" transform="rotate(-90 150.9 133.6)">29</text>
<text x="153.4" y="133.6" transform="rotate(-90 153.4 133.6)">30</text>
<text x="155.9" y="133.6" transform="rotate(-90 155.9 133.6)">31</text>
<text x="158.4" y="133.6" transform="rotate(-90 158.4 133.6)">32</text>
<text x="155.4" y="142.6" transform="rotate(-90 155.4 142.6)">VCHIP_BULK</text>
<text x="154.2" y="148.6" transform="rotate(-90 154.2 148.6)">C38</text>
<text x="159.8" y="148.8" transform="rotate(-90 159.8 148.8)">L5</text>
<text x="163.8" y="151.6" transform="rotate(-90 163.8 151.6)">C2</text>
<text x="164" y="161.2" transform="rotate(-90 164 161.2)">C33</text>
<text x="160.6" y="167.8" transform="rotate(-90 160.6 167.8)">C30</text>
<text x="163" y="170.8" transform="rotate(-180 163 170.8)">C36</text>
<text x="176.8" y="177" transform="rotate(-90 176.8 177)">为加强抗干扰,C30可用</text>
<text x="178.7" y="177" transform="rotate(-90 178.7 177)">滤波器代替,型号:</text>
<text x="180.6" y="177" transform="rotate(-90 180.6 177)">ACX:BF1005-A2R4DAE</text>
<text x="182.5" y="177" transform="rotate(-90 182.5 177)">Sunlord:SLFB15-2R450G-02TF</text>
<text x="151.1" y="185.8" transform="rotate(-90 151.1 185.8)">ANT2</text>
<text x="158.4" y="180.2" transform="rotate(-90 158.4 180.2)">1</text>
<text x="158.9" y="183.8" transform="rotate(-90 158.9 183.8)">RFIN</text>
<text x="160.9" y="180.2" transform="rotate(-90 160.9 180.2)">2</text>
<text x="161.4" y="183.2" transform="rotate(-90 161.4 183.2)">GND</text>
<text x="203.1" y="183.7" transform="rotate(-90 203.1 183.7)">1</text>
<text x="203.6" y="181.8" transform="rotate(-90 203.6 181.8)">1</text>
<text x="204.3" y="183.7" transform="rotate(-90 204.3 183.7)">2</text>
<text x="204.8" y="181.8" transform="rotate(-90 204.8 181.8)">2</text>
</g>
<g font-size="1.1">
<text x="166.8" y="92.9" transform="rotate(-90 166.8 92.9)">U4</text>
<text x="168" y="95.4" transform="rotate(-90 168 95.4)">BK3633_QFN4_32</text>
<text x="200.8" y="182.4" transform="rotate(-90 200.8 182.4)">H21</text>
<text x="195.2" y="188" transform="rotate(-90 195.2 188)">R9</text>
<text x="189.6" y="195.8" transform="rotate(-90 189.6 195.8)">+3V</text>
<text x="195.2" y="194.9" transform="rotate(-90 195.2 194.9)">R8</text>
<text x="201.8" y="201.2" transform="rotate(-90 201.8 201.2)">P03</text>
<text x="204.3" y="201.2" transform="rotate(-90 204.3 201.2)">P02</text>
</g>
<g font-size="1">
<text x="212.6" y="11.1" transform="rotate(-90 212.6 11.1)">of</text>
<text x="212.6" y="7.4" transform="rotate(-90 212.6 7.4)">1</text>
<text x="210.2" y="13.6" transform="rotate(-90 210.2 13.6)">REV1_0</text>
<text x="211.4" y="13.6" transform="rotate(-90 211.4 13.6)">Beken</text>
<text x="212.6" y="13.6" transform="rotate(-90 212.6 13.6)">1</text>
<text x="210.2" y="18.6" transform="rotate(-90 210.2 18.6)">REV:</text>
<text x="211.4" y="18.6" transform="rotate(-90 211.4 18.6)">APPR:</text>
<text x="212.6" y="18.6" transform="rotate(-90 212.6 18.6)">SHEET:</text>
<text x="211.4" y="33.6" transform="rotate(-90 211.4 33.6)">Beken</text>
<text x="210.2" y="39.8" transform="rotate(-90 210.2 39.8)">FILENAME:</text>
<text x="211.4" y="39.8" transform="rotate(-90 211.4 39.8)">CHK:</text>
<text x="212.6" y="39.8" transform="rotate(-90 212.6 39.8)">UPD:</text>
<text x="210.2" y="57.3" transform="rotate(-90 210.2 57.3)">B</text>
<text x="147.7" y="61.3" transform="rotate(-90 147.7 61.3)">2.2uF</text>
<text x="207.7" y="61" transform="rotate(-90 207.7 61)">TITLE:</text>
<text x="210.2" y="61" transform="rotate(-90 210.2 61)">SIZE:</text>
<text x="211.4" y="61" transform="rotate(-90 211.4 61)">DRN:</text>
<text x="212.6" y="61" transform="rotate(-90 212.6 61)">CRD:</text>
<text x="142.4" y="69.6" transform="rotate(-90 142.4 69.6)">2.2uH</text>
<text x="163.1" y="76.7" transform="rotate(-90 163.1 76.7)">32.768K</text>
<text x="174.3" y="77.9" transform="rotate(-90 174.3 77.9)">2</text>
<text x="175.6" y="77.9" transform="rotate(-90 175.6 77.9)">4</text>
<text x="130.4" y="79.7" transform="rotate(-90 130.4 79.7)">2.2uF</text>
<text x="148" y="82.3" transform="rotate(-90 148 82.3)">10nF</text>
<text x="152.7" y="79" transform="rotate(-90 152.7 79)">VCCBAT</text>
<text x="153.4" y="83.4" transform="rotate(-90 153.4 83.4)">10nF</text>
<text x="174.3" y="83.4" transform="rotate(-90 174.3 83.4)">1</text>
<text x="175.6" y="83.4" transform="rotate(-90 175.6 83.4)">3</text>
<text x="110.3" y="93.8" transform="rotate(-90 110.3 93.8)">VCCBAT</text>
<text x="201.5" y="97.7" transform="rotate(-90 201.5 97.7)">P31</text>
<text x="115.8" y="103.3" transform="rotate(-180 115.8 103.3)">100nF</text>
<text x="115.8" y="105.8" transform="rotate(-180 115.8 105.8)">100nF</text>
<text x="190" y="105.4" transform="rotate(-90 190 105.4)">NC</text>
<text x="206.5" y="107.7" transform="rotate(-90 206.5 107.7)">0.1uF</text>
<text x="108.2" y="109.1" transform="rotate(-180 108.2 109.1)">P16</text>
<text x="108.3" y="111.6" transform="rotate(-180 108.3 111.6)">P17</text>
<text x="178" y="110.9" transform="rotate(-180 178 110.9)">P31</text>
<text x="184.4" y="113.9" transform="rotate(-90 184.4 113.9)">16MHz</text>
<text x="191.8" y="111.1" transform="rotate(-90 191.8 111.1)">GGND</text>
<text x="201.3" y="113.6" transform="rotate(-90 201.3 113.6)">1</text>
<text x="109.1" y="117.1" transform="rotate(-90 109.1 117.1)">1uF</text>
<text x="190.5" y="115.4" transform="rotate(-90 190.5 115.4)">NC</text>
<text x="177.5" y="121" transform="rotate(-90 177.5 121)">1uF</text>
<text x="169.2" y="133" transform="rotate(-90 169.2 133)">VCHIP_BULK</text>
<text x="195.1" y="132.7" transform="rotate(-90 195.1 132.7)">P16</text>
<text x="199.6" y="132.7" transform="rotate(-90 199.6 132.7)">P17</text>
<text x="194.8" y="140.2" transform="rotate(-90 194.8 140.2)">1</text>
<text x="199.3" y="140.1" transform="rotate(-90 199.3 140.1)">1</text>
<text x="155.5" y="148.6" transform="rotate(-90 155.5 148.6)">1uF</text>
<text x="161.1" y="149.5" transform="rotate(-90 161.1 149.5)">1.5nH</text>
<text x="140.6" y="155.3" transform="rotate(-90 140.6 155.3)">P02</text>
<text x="143.3" y="155.6" transform="rotate(-90 143.3 155.6)">P03</text>
<text x="145.9" y="155.6" transform="rotate(-90 145.9 155.6)">P04</text>
<text x="148.4" y="155.6" transform="rotate(-90 148.4 155.6)">P05</text>
<text x="150.9" y="155.6" transform="rotate(-90 150.9 155.6)">P06</text>
<text x="153.4" y="155.6" transform="rotate(-90 153.4 155.6)">P07</text>
<text x="166.4" y="152.2" transform="rotate(-90 166.4 152.2)">1.2PF</text>
<text x="193.8" y="155.3" transform="rotate(-90 193.8 155.3)">UART1_RX</text>
<text x="198.3" y="155.3" transform="rotate(-90 198.3 155.3)">UART1_TX</text>
<text x="135" y="160.6" transform="rotate(-90 135 160.6)">1</text>
<text x="137.5" y="160.6" transform="rotate(-90 137.5 160.6)">1</text>
<text x="140.6" y="157.3" transform="rotate(-90 140.6 157.3)">1</text>
<text x="143.1" y="157.3" transform="rotate(-90 143.1 157.3)">1</text>
<text x="145.6" y="157.3" transform="rotate(-90 145.6 157.3)">1</text>
<text x="148.1" y="157.3" transform="rotate(-90 148.1 157.3)">1</text>
<text x="150.6" y="157.3" transform="rotate(-90 150.6 157.3)">1</text>
<text x="153.1" y="157.3" transform="rotate(-90 153.1 157.3)">1</text>
<text x="165.5" y="161.2" transform="rotate(-90 165.5 161.2)">NC</text>
<text x="161.8" y="167.8" transform="rotate(-90 161.8 167.8)">12p</text>
<text x="193.6" y="164.7" transform="rotate(-90 193.6 164.7)">1</text>
<text x="198" y="164.6" transform="rotate(-90 198 164.6)">1</text>
<text x="202.2" y="164.7" transform="rotate(-90 202.2 164.7)">1</text>
<text x="134" y="171.2" transform="rotate(-90 134 171.2)">VCCBAT</text>
<text x="164.3" y="169.8" transform="rotate(-180 164.3 169.8)">NC</text>
<text x="169.6" y="177" transform="rotate(-90 169.6 177)">GGND</text>
<text x="163.7" y="185.8" transform="rotate(-90 163.7 185.8)">2.4G PIFA</text>
</g>
<g font-size=".9">
<text x="172.5" y="80.8" transform="rotate(-180 172.5 80.8)">S1</text>
<text x="172.5" y="79.5" transform="rotate(-180 172.5 79.5)">RESET</text>
<text x="196.4" y="188" transform="rotate(-90 196.4 188)">NC</text>
<text x="196.4" y="194.9" transform="rotate(-90 196.4 194.9)">NC</text>
</g>
</svg>
